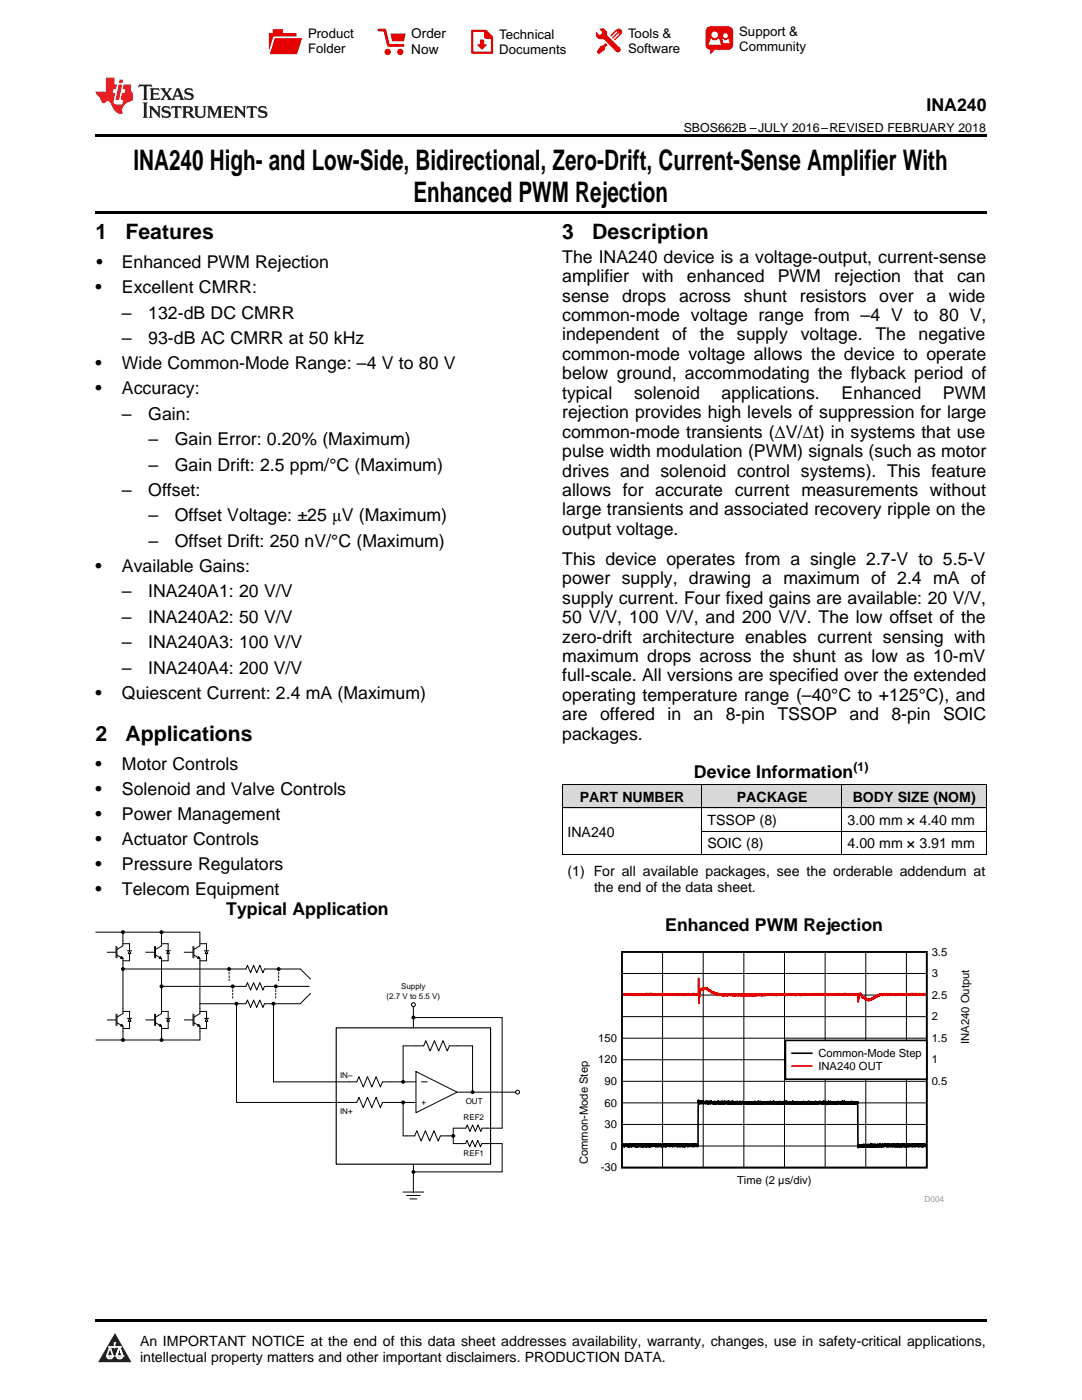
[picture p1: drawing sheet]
<svg xmlns="http://www.w3.org/2000/svg" width="216mm" height="279mm" viewBox="0 0 216 279" stroke-linecap="round" stroke-linejoin="round" font-family="sans-serif">
<g fill="#d8d8d8">
<path d="M112.2 156.6h27.9v4.7h-27.9z"/>
<path d="M140.1 156.6h28v4.7h-28z"/>
<path d="M168.1 156.6h28.7v4.7h-28.7z"/>
</g>
<path d="M22.9 266l3.3 5.9h-6.6z" fill="#231f20"/>
<path d="M21.3 270.6h1.2l-.3 .5h-.3a.53 .53 0 0 1-.6-.5z" fill-rule="evenodd" fill="#fff"/>
<path d="M21.3 270.6h1.2l-.3 .5h-.3a.53 .53 0 0 1-.6-.5z" fill="none" stroke="#231f20" stroke-width=".33"/>
<path d="M21.3 270.6l1.2 .1-.3 .4h-.5z" fill="none" stroke="#fff" stroke-width=".33"/>
<path d="M22.9 268.9h.1" fill="none" stroke="#fff" stroke-width=".33"/>
<path d="M22.9 268v.9z" fill="#fff"/>
<path d="M22.9 268v.9z" fill="none" stroke="#fff" stroke-width=".33"/>
<circle cx="22.9" cy="268" r=".16" fill="#fff"/>
<path d="M21.8 268.8h.1" fill="none" stroke="#fff" stroke-width=".33"/>
<path d="M21.8 268.8h2.2z" fill="#fff"/>
<path d="M21.8 268.8h2.2z" fill="none" stroke="#fff" stroke-width=".33"/>
<circle cx="24" cy="268.8" r=".16" fill="#fff"/>
<path d="M23.2 270.6h.1" fill="none" stroke="#fff" stroke-width=".33"/>
<path d="M23.8 268.8l-.6 1.8z" fill="#fff"/>
<path d="M23.8 268.8l-.6 1.8z" fill="none" stroke="#fff" stroke-width=".33"/>
<path d="M23.8 268.8l.7 1.8z" fill="#fff"/>
<path d="M23.8 268.8l.7 1.8z" fill="none" stroke="#fff" stroke-width=".33"/>
<path d="M24.4 270.6h.1" fill="none" stroke="#fff" stroke-width=".33"/>
<circle cx="21.3" cy="270.6" r=".16" fill="#fff"/>
<path d="M22 268.8l-.7 1.8z" fill="#fff"/>
<path d="M22 268.8l-.7 1.8z" fill="none" stroke="#fff" stroke-width=".33"/>
<path d="M22 268.8l.5 1.8z" fill="#fff"/>
<path d="M22 268.8l.5 1.8z" fill="none" stroke="#fff" stroke-width=".33"/>
<circle cx="22.5" cy="270.6" r=".16" fill="#fff"/>
<path d="M23.3 270.6h1.2a.63 .63 0 0 1-.6 .5 .63 .63 0 0 1-.6-.5z" fill-rule="evenodd" fill="#fff"/>
<path d="M23.3 270.6h1.2a.63 .63 0 0 1-.6 .5 .63 .63 0 0 1-.6-.5z" fill="none" stroke="#231f20" stroke-width=".33"/>
<path d="M23.3 270.6h1.2l-.4 .5h-.5z" fill="none" stroke="#fff" stroke-width=".33"/>
<path d="M23.2 270.6h.1" fill="none" stroke="#fff" stroke-width=".33"/>
<circle cx="24.5" cy="270.6" r=".16" fill="#fff"/>
<path d="M19 263.2h177.8v.5h-177.8z" fill="#000"/>
<g fill="none" stroke="#000" stroke-width=".33">
<path d="M124.1 190h60.8v43h-60.8zM124.2 228.4v.1M124.2 228.4v.4M124.2 228.4v.3l.1-.3M124.3 228.4v.3v-.3M124.3 228.4v.3M124.3 228.7v-.3v.3M124.3 228.5h.1M124.4 228.7v-.3v.3M124.4 228.5l-.1 .3v-.1M124.4 228.7v-.3l.1 .3v-.3l.1 .4v-.4v.4l.1-.3v.2v-.2l.1 .2v-.3l.1 .3v-.3v.3l.1-.3v.3v-.3v.3l.1-.2v.3v-.3l.1 .3 .1-.4v.4v-.4l.1 .4v-.4v.4l.1-.5v.5v-.4l.1 .4v-.4v.4l.1-.4v.3v-.3l.1 .3v-.3v.4v-.3l.1 .3v-.5v.5l.1-.4v.4v-.4l.1 .4v-.4l.1 .3v-.3v.3v-.3l.1 .3v-.3v.3v-.3v.3l.1-.3v.3v-.3v.3l.1-.3v.4v-.4l.1 .4v-.4l.2 .4v-.4l.1 .4v-.4l.1 .4v-.4l.1 .4v-.4v.4l.1-.4v.4v-.4l.1 .4v-.4v.3l.1-.3 .1 .3v-.3v.4l.1-.4 .1 .4 .1-.5v.5v-.4v.3l.1-.3v.3v-.3v.3l.1-.2v.3v-.4l.1 .4v-.4l.1 .5v-.5v.4l.1-.4v.4l.1-.4v.4v-.4v.4v-.4l.1 .4v-.4l.1 .4v-.4v.3l.1-.3 .1 .3v-.3v.4v-.4v.4l.1-.4v.4l.1-.4v.4l.1-.4v.3l.1-.3 .1 .4 .1-.4v.4l.1-.3v.2l.1-.2v.3v-.4v.4v-.4l.1 .4v-.4l.2 .4v-.4v.4v-.4v.3v-.3v.3v-.3l.1 .3v-.3v.3v-.3v.3l.1-.3 .1 .3v-.3v.4l.1-.4v.3v-.3v.4l.1-.4v.3v-.3v.3l.1-.3v.3v-.3l.1 .3v-.4l.1 .4v-.4l.1 .5v-.4v.4v-.4l.1 .4 .1-.4 .1 .4v-.4v.3l.1-.3v.4l.1-.4v.4l.1-.4v.4v-.4v.3l.1-.3v.3v-.3l.1 .3v-.3v.4l.1-.4 .1 .4v-.4v.3l.1-.3v.3l.1-.3v.4v-.3v.3v-.3l.1 .3v-.3v.3v-.3v.2v-.3l.1 .3 .1-.3v.4v-.4v.4l.1-.4 .1 .4 .1-.4v.4l.1-.4 .1 .4 .1-.4v.4l.1-.4v.4v-.4v.3v-.3v.3l.1-.2 .1 .2v-.3v.3l.1-.4v.4l.1-.3v.3v-.3l.1 .4v-.4v.3v-.3v.3l.1-.3v.3l.1-.2v.3v-.4v.3v-.3v.3l.1-.3 .1 .4v-.4l.1 .3v-.3v.3v-.3v.3v-.3l.1 .3 .1-.3v.4v-.4v.4v-.4l.1 .3v-.3v.4l.1-.4v.3v-.3v.3v-.3l.1 .3 .1-.3v.4v-.4l.1 .3 .1-.3 .1 .3v-.4l.1 .5v-.4l.1 .4 .1-.4v.4v-.4l.1 .4v-.4l.1 .4v-.4v.3v-.3v.3v-.3l.1 .3 .1-.3v.3v-.3v.4l.1-.4v.4l.1-.4v.4l.1-.4v.3l.1-.3v.3v-.3l.1 .4 .1-.4 .1 .4v-.4l.1 .4v-.4l.1 .4v-.4l.1 .4v-.4v.4l.1-.4v.4v-.4v.3l.1-.3v.3v-.3v.3v-.3v.3v-.3v.3l.1-.3v.3v-.3v.3l.1-.3 .1 .3v-.3l.1 .4v-.3v.3l.1-.4v.3l.1-.3v.3v-.3l.1 .4v-.4v.4v-.4v.3l.1-.3v.3l.1-.2 .1 .2v-.3v.3v-.3l.1 .3v-.4l.1 .5 .1-.4 .1 .4v-.4l.1 .4v-.4v.3v-.3v.3l.1-.3v.3v-.3l.1 .3v-.3v.4l.1-.5 .1 .5 .1-.5v.4l.1-.3v.3v-.3v.3l.1-.3 .1 .3v-.3v.3v-.3v.4l.1-.5v.5l.2-9.3 .1 .7 .1-.3v.4l.1-.5v.4l.1-.4v.4l.1-.4 .1 .4v-.4l.1 .4 .1-.4 .1 .4 .1-.4v.4v-.3v.3v-.3l.1 .3v-.3v.3v-.3v.2l.1-.2v.3l.1-.3 .1 .3v-.4v.4v-.3l.1 .3v-.3v.3l.1-.4v.4v-.4l.1 .4v-.3l.1 .3v-.4l.1 .5v-.4v.3l.1-.3v.3v-.4l.1 .4v-.3v.3v-.3v.3l.1-.3 .1 .3v-.4v.4l.1-.4v.4v-.3v.3v-.3l.1 .3v-.3v.3l.1-.4 .1 .4v-.3l.1 .3v-.3v.3v-.3v.3l.1-.3 .1 .3v-.3v.4l.1-.4 .1 .3v-.4v.5l.1-.4v.3v-.3v.3v-.3l.1 .3v-.3v.3v-.3v.3l.1-.3v.4v-.4l.1 .3 .1-.3v.3l.1-.3v.3v-.4v.4l.1-.4v.4l.1-.4 .1 .5v-.4v.3v-.3l.1 .3v-.3v.3v-.3l.1 .3v-.3v.3l.1-.3v.4l.2-.5v.4l.1-.4v.5v-.5v.4v-.3l.1 .3v-.3v.3v-.3l.1 .3 .1-.3v.3v-.3v.3v-.3l.1 .4v-.5v.4l.1-.4v.4v-.3l.1 .3v-.3l.1 .3v-.3l.1 .3v-.4v.4v-.3v.3l.1-.3v.3v-.3l.1 .3v-.3v.3v-.3v.3l.2-.3v.4v-.5v.4l.1-.3v.3v-.3l.1 .3 .1-.4v.4v-.3v.3v-.3l.1 .3v-.3v.3v-.3v.3v-.3v.3v-.3l.1 .3 .1-.3v.3v-.4v.4v-.3l.1 .3v-.3v.3v-.3v.3v-.3v.3l.1-.3 .1 .3v-.4v.5l.1-.4v.3l.1-.3v.4v-.4v.3l.1-.3v.3v-.3v.3l.1-.3v.3v-.3l.1 .3v-.3v.3v-.3v.4v-.4l.1 .3v-.3v.3v-.3l.1 .3v-.3v.3v-.3l.1 .4v-.4v.4l.1-.5v.4v-.3v.3v-.3v.3l.1-.3v.3v-.3v.3v-.3l.1 .3 .1-.3v.3v-.3v.4l.1-.4 .1 .3v-.4l.1 .5 .1-.4v.4v-.4l.1 .4v-.4l.1 .3v-.3v.3v-.3v.3l.1-.3v.3l.1-.3v.3v-.4v.4v-.3l.1 .3v-.3v.3l.1-.3v.3v-.3l.1 .3v-.3v.4l.1-.4v.3v-.3v.3v-.3v.3l.1-.3v.3v-.3l.1 .3v-.3v.4v-.4v.4l.1-.4 .1 .4v-.4v.3l.1-.3v.4l.1-.4 .1 .4 .1-.4 .1 .4 .1-.4v.3v-.3v.3l.1-.3v.3v-.3l.1 .3 .1-.3v.3v-.3v.4v-.4l.1 .4 .1-.4v.3l.1-.3v.4v-.4v.4l.1-.4v.3v-.3l.2 .3v-.3v.4l.1-.5 .1 .5 .1-.4v.3v-.3v.3l.1-.3v.3v-.3v.3l.1-.3v.3v-.3v.3l.1-.3v.3v-.3l.1 .3v-.3v.4l.1-.5 .1 .5 .1-.4v.4v-.4l.1 .4v-.4l.1 .4v-.4v.3l.1-.4v.4v-.3l.1 .3v-.3v.3l.1-.3v.4v-.4v.3l.1-.3v.3v-.3v.3l.1-.3v.3v-.3v.3l.1-.3v.3v-.3v.3v-.3v.3v-.3l.1 .3v-.3v.3l.1-.3 .1 .3v-.3v.4v-.4v.3l.1-.3v.3v-.3v.3v-.3l.1 .3v-.3l.1 .3 .1-.3v.4l.1-.4v.3l.1-.3v.4v-.4v.3l.1-.3v.3v-.3v.3l.1-.3v.3v-.3v.3v-.3l.1 .3v-.3l.1 .3v-.3l.1 .3v-.4v.4v-.3l.1 .3v-.3l.1 .3v-.3v.3v-.3v.4l.1-.4v.3l.1-.3v.3v-.3v.3l.1-.3v.3l.1-.3v.3v-.4l.1 .4v-.4l.1 .5v-.4v.3l.1-.3v.3v-.3v.3v-.3l.1 .3 .1-.3v.3v-.3v.4l.1-.4v.4v-.4v.4l.2-.4v.4l.1-.4v.3v-.3v.3l.1-.3v.4l.1-.4v.4v-.4l.1 .3 .1-.3v.3v-.4l.1 .5 .1-.4v.3v-.3v.3l.1-.3v.3l.1-.3v.3v-.3l.1 .4v-.4l.1 .4 .1-.4v.4l.1-.5 .2 .5v-.4v.4l.1-.4v.3v-.3v.3l.1-.3v.3v-.4v.4l.1-.3 .1 .4v-.5l.1 .5v-.4v.3v-.3l.1 .3v-.3l.1 .3v-.3v.3v-.3v.3l.1-.3v.3v-.3v.3v-.3v.3l.1-.3v.3v-.3v.3v-.3v.3v-.3v.3v-.3v.3l.1-.3v.3v-.3l.1 .3 .1-.3v.3v-.3v.4v-.4l.1 .4v-.3l.1 .3v-.4l.1 .4 .1-.5v.4l.1-.3v.4v-.4v.4l.1-.4 .1 .4v-.4l.1 .4 .1-.4v.4v-.4l.1 .3v-.3v.4l.1-.4v.4v-.4v.4v-.4l.1 .3v-.3l.1 .4v-.4l.1 .4v-.4l.1 .4v-.4l.1 .4v-.4l.1 .4v-.4v.4l.1-.4v.3v-.3v.3v-.3v.3l.1-.3 .1 .3v-.3v.4l.1-.4 .1 .4v-.4v.4l.1-.4v.4l.1-.4v.3v-.3v.3v-.3l.1 .3v-.4v.4l.1-.3 .1 .4v-.4l.1 .4v-.4v.4v-.4l.1 .4v-.4l.1 .4v-.4l.1 .3v-.3v.3v-.3l.1 .3v-.3v.3v-.3v.3l.1-.3v.3v-.3l.1 .3v-.3v.4v-.4v.4l.1-.5v.4l.1-.4 .1 .5v-.4v.4l.1-.4v.4v-.4v.3l.1-.3v.3l.1-.3v.3v-.3v.3v-.3l.1 .3v-.3v.3v-.3v.3v-.3v.4l.1-.4v.3v-.3v.3l.1-.2v.3v-.4l.1 .3v-.3l.1 .3v-.3v.4v-.4l.1 .4v-.4v.3v-.3l.1 .3v-.3v.3l.1-.3v.3l.1-.3v.3v-.4v.4l.1-.3 .1 .4 .1-.4v.3v-.3l.1 .3v-.3v.3l.1-.3v.3v-.3l.1 .3v-.3v.3v-.3v.3v-.3l.1 .3v-.3l.1 .3v-.3v.3v-.3l.1 .3v-.4l.1 .4 .1-.3v.3v-.3v.3l.1-.2v.3v-.4v.3l.1-.3v.3v-.3l.1 .3v-.3v.4l.1-.5v.5l.1-.5 .1 .4v-.3v.3l.1-.3v.4l.1-.5 .1 .4 .1-.4 .1 .5v-.4l.1 .5v-.5v.3l.1-.3v.4l.1-.4 .1 .4v-.4v.4v-.5l.1 .5v-.4v.3l.1-.3v.3l.1-.3v.4l.1-.4v.3l.1-.4v.4v-.3v.3v-.3l.1 .3v-.3v.3v-.3v.3v-.3v.3v-.3l.1 .3 .1-.3v.3v-.3l.1 .4v-.4l.1 .4v-.4l.1 .4v-.4v.3l.1-.3 .1 .3v-.3v.4l.1-.4v.3v-.3v.3v-.3v.3l.1-.3v.3v-.3v.3l.1-.3v.3v-.3l.2 .4 .1-.5v.4v-.3v.3v-.3l.1 .3v-.3v.3v-.3v.3v-.3l.1 .3 .1-.3v.3v-.3v.3l.1-.3v.3v-.3v.3l.1-.3v.3v-.3l.1 .3 .1-.3v.3v-.3v.4l.1-.5 .1 .5 .1-.4v.4l.1-.5v.4l.1-.3v.4l.1-.5v.4v-.4v.4l.2-.3v.4v-.4l.1 .4 .1-.4v.4l.1-.4v.4v-.4l.1 .3v-.3v.3v-.3v.3l.1-.3 .1 .3v-.3l.1 .3v-.3v.4v-.4v.4l.1-.4 .1 .4v-.4v.3v-.3l.1 .3 .1-.3v.4v-.4l.1 .3v-.4v.4l.1-.3 .1 .3v-.3v.4v-.4l.1 .3v-.3v.3l.1-.3v.3v-.3l.1 .4v-.4v.4l.1-.4v.4v-.4v.3v-.3l.1 .3v-.3l.1 .3v-.3v.4l.1-.4v.4l.1-.4v.3l.1-.3v.3l.1-.3v.3v-.3l.1 9.2 .1-.6 .1 .4v-.4v.4v-.4v.3l.1-.3v.3v-.3l.1 .3v-.3v.3v-.3v.3l.1-.3v.3v-.3v.3l.1-.3v.3v-.3v.3l.1-.3v.3v-.3v.3l.1-.3v.3v-.3l.1 .3v-.3v.3l.1-.3v.3v-.3v.3v-.3l.1 .4v-.5v.4l.1-.4v.4l.1-.3v.3v-.3v.3v-.3l.1 .3v-.3v.3v-.3v.3l.1-.3v.3l.1-.4v.4v-.3v.3l.1-.3v.3v-.3v.3v-.3v.3v-.3l.1 .3v-.3v.4l.1-.5v.4l.1-.3v.3l.1-.3v.3v-.4v.4v-.3l.1 .3v-.3l.1 .3v-.3v.3l.1-.3v.3l.1-.4v.4v-.4l.1 .4v-.4l.1 .4v-.4v.4v-.4l.1 .4v-.3v.3v-.3v.3l.1-.3v.3v-.3l.1 .2v-.3v.4v-.3l.1 .3 .1-.4v.4l.1-.4 .1 .4v-.4l.1 .4 .1-.4v.4v-.3v.3l.1-.3v.3v-.3l.1 .3v-.3l.1 .3v-.4l.1 .4v-.3l.1 .3 .1-.4v.4v-.4l.1 .4 .1-.4v.4v-.4l.1 .4 .1-.4 .1 .4v-.3v.3v-.3l.1 .3v-.4l.1 .4v-.3l.1 .3v-.3l.1 .3 .1-.4v.4v-.4l.1 .4v-.4v.3v-.3v.3l.1-.3v.3l.1-.3v.3v-.3v.3l.1-.2v.3v-.4l.1 .4v-.4v.4l.1-.4 .1 .4v-.4l.1 .4v-.4v.4l.1-.4 .1 .4v-.4l.1 .4v-.4v.3l.1-.3 .1 .3v-.3v.4v-.3v.3l.1-.3v.2l.1-.3 .1 .4 .1-.5v.5l.1-.4v.4l.1-.4 .1 .4 .1-.4v.4l.1-.4v.4v-.3l.1 .3v-.4l.1 .4 .1-.4v.4l.1-.4v.4v-.4l.1 .4v-.4l.1 .4v-.4v.3l.1-.3v.3l.1-.3v.3v-.3v.5l.1-.5v.4l.1-.4 .1 .4 .1-.4 .1 .4v-.4l.1 .4v-.5v.4l.1-.3 .1 .4v-.4v.4l.1-.4 .1 .4v-.4l.1 .4v-.4l.1 .3v-.4v.5v-.4l.1 .4v-.4v.4v-.4v.4v-.4l.1 .4v-.4v.4l.1-.4v.3l.1-.3v.3v-.3l.1 .4 .1-.4v.4v-.4v.4l.1-.4 .1 .3 .1-.3v.4v-.4l.1 .4 .1-.4v.3l.1-.3 .1 .3v-.3v.4l.1-.4v.4l.1-.4 .1 .4v-.3l.1 .3v-.4v.3l.1-.3 .1 .4 .1-.4v.4v-.3l.1 .3 .1-.3v.3v-.5v.4v-.3l.1 .3v-.3v.3l.1-.3v.3v-.3l.1 .3v-.3v.4v-.4l.1 .4v-.3v.2v-.3l.1 .3v-.3v.3v-.3v.4l.1-.4v.4v-.5l.1 .5 .1-.4 .1 .4v-.4v.3l.1-.3 .1 .4 .1-.4v.4l.1-.4v.4l.1-.4 .1 .4v-.4v.3v-.3v.3l.1-.3v.3v-.3l.1 .3v-.4l.1 .4M184.6 228.5v-.1v.3"/>
<path d="M184.6 228.7h.1M184.7 228.4v.3M184.7 228.4h.1M184.7 228.5v.2v-.2M184.7 228.5v.2M184.7 228.4v.4l.1-.3v.2M184.8 228.7v-.3v.3M184.8 228.7h.1M184.8 228.7v-.2v.2M184.8 228.4h.1M184.8 228.4v.3"/>
</g>
<g fill="none" stroke="#000" stroke-width=".2">
<path d="M124.1 198.6h60.8M124.1 194.3h60.8M132.2 190v43M140.3 190v43M148.4 190v43M156.5 190v43M164.6 190v43M172.8 190v43M180.9 190v43M124.1 215.8h60.8M124.1 211.5h60.8M124.1 207.2h60.8"/>
<path d="M124.1 202.9h60.8M124.1 228.7h60.8M124.1 224.4h60.8M124.1 220.1h60.8"/>
</g>
<g fill="none" stroke="#f00" stroke-width=".33">
<path d="M124.2 198.5h.1M124.2 198.5v-.2v.2M124.2 198.3l.1 .2v-.2M124.2 198.4v.1M124.2 198.3l.1 .3v-.3M124.3 198.3v.3zM124.3 198.3v.2M124.3 198.5l.1-.2v.2M124.4 198.5v-.2l.1 .2v-.2l.1 .3 .1-.3v.3v-.3l.1 .3v-.3v.3l.1-.3v.2v-.2v.2v-.2l.1 .2v-.2v.3l.1-.3v.3l.1-.3v.3l.1-.3v.2l.1-.2v.2v-.2l.1 .3v-.3l.1 .3v-.3l.1 .3v-.3v.3v-.3v.3l.1-.3v.3l.1-.3 .1 .3 .1-.3v.3v-.3v.3l.1-.2v.2l.2-.3v.4v-.4v.3l.1-.3v.3l.1-.3 .1 .3v-.3v.2l.1-.2v.2v-.2l.1 .2v-.2v.3l.1-.3v.4l.1-.4v.3l.1-.3 .1 .3v-.3v.3l.1-.3v.2v-.2v.2v-.2l.1 .2v-.2v.2v-.2v.2l.1-.2v.2v-.2v.2l.1-.2v.2v-.2v.2v-.2v.2l.1-.2 .1 .2v-.2v.2v-.2l.1 .3v-.3v.2v-.2l.1 .2v-.2v.2v-.2v.2v-.2v.2v-.2l.1 .2v-.2v.2v-.2v.2v-.2l.1 .2v-.2v.2v-.2v.2l.1-.2v.2v-.2v.2v-.2l.1 .2v-.2l.1 .2v-.2v.3v-.3v.3l.1-.3v.3l.2-.3 .1 .3v-.3l.1 .3 .1-.3v.2v-.2v.2l.1-.2v.3l.1-.3v.2v-.2l.1 .2v-.2l.1 .3 .1-.3 .1 .2v-.2l.1 .3 .2-.3v.2v-.2v.2v-.2v.2l.1-.2v.2v-.2v.2v-.2v.2l.1-.2 .1 .2v-.2v.3v-.3v.2l.1-.2v.3l.1-.3v.3v-.3l.1 .3v-.3l.1 .3v-.3l.1 .2v-.2v.2l.1-.2v.3v-.3l.1 .3 .1-.3 .1 .3v-.3v.3v-.3v.3l.1-.3v.3l.1-.3 .1 .3v-.3v.3l.1-.3 .1 .3v-.3v.3l.1-.3 .1 .3 .1-.3v.3l.1-.3v.3l.1-.2v.2v-.2v.2v-.2l.1 .2v-.3v.3v-.3l.1 .3v-.2v.2l.1-.2 .1 .2v-.3v.3l.1-.3 .1 .3 .1-.3v.3v-.3l.1 .3 .1-.3v.3v-.3v.3l.2-.3v.3v-.3l.1 .3v-.3v.3l.1-.3v.3v-.2l.1 .2v-.3l.1 .3v-.3v.2v-.2v.2l.1-.2 .1 .3v-.3l.1 .3v-.3l.1 .3 .1-.3v.3v-.3v.3v-.3l.1 .3 .1-.3 .1 .3v-.3v.3l.1-.3v.3l.1-.3v.3l.1-.3 .1 .3v-.3l.1 .3v-.3v.3l.1-.3v.4v-.4l.1 .3 .1-.3 .1 .3v-.3v.3v-.3l.1 .3v-.3l.1 .3v-.3v.3l.1-.3v.3l.1-.3v.3l.1-.3v.3v-.3l.1 .3v-.3v.3v-.3v.3l.1-.3 .1 .3 .1-.3v.3v-.3l.1 .3v-.3v.4v-.4v.2l.1-.2 .1 .3 .1-.3v.3v-.3v.3l.1-.3v.2v-.2v.2v-.2l.1 .2v-.2l.1 .3v-.3v.2l.1-.2 .1 .3v-.3l.1 .3v-.3v.2v-.2v.2l.1-.2v.2v-.2v.2v-.2v.2v-.2l.1 .2v-.2v.2l.1-.2 .1 .2v-.2v.3l.1-.3v.2v-.2v.2v-.2v.2l.1-.2v.2v-.2l.1 .2v-.2l.1 .3v-.3v.3v-.3v.3l.1-.3v.3l.1-.3v.3v-.3v.3l.1-.3v.2l.1-.2v.3v-.3l.1 .3v-.3v.3v-.3l.2 .3v-.3l.2 .3v-.3l.1 .3v-.3v.2l.1-.2v.3l.1-3.4 .1 5.1 .2-2.8v.1l.1-.3v.3v-.3v.3l.1-.3v.3v-.3v.3l.1-.3v.3l.2-.3v.3v-.4l.1 .3v-.3l.1 .3 .1-.4 .1 .3v-.3l.1 .3v-.3l.1 .3v-.3l.2 .3v-.3v.4l.1-.3 .1 .4 .1-.3v.3v-.2l.1 .3 .1-.2v.3l.1-.3v.3l.1-.2 .1 .3v-.3l.1 .5v-.3v.3l.1-.2v.2v-.2v.2l.1-.2 .1 .3v-.2v.2v-.2l.1 .2v-.3l.1 .4v-.2v.2l.1-.2 .1 .2v-.2v.3l.1-.3v.3l.1-.2 .1 .3v-.3l.1 .3v-.3v.3v-.2v.2l.1-.2 .1 .2v-.2l.1 .2v-.2v.2l.1-.2v.2v-.2v.2v-.2v.2l.1-.2 .2 .3v-.3l.1 .4 .1-.4v.3l.1-.2 .1 .3v-.3v.3l.1-.3 .1 .3 .1-.3v.4v-.4v.3v-.3l.1 .3 .1-.3 .1 .3v-.4v.4l.1-.3v.2l.1-.2v.2v-.2l.1 .2v-.2v.3l.1-.3v.3v-.4v.4l.2-.3v.3v-.3l.1 .3v-.2v.1l.1-.1 .1 .1v-.2l.1 .2v-.3l.1 .4 .1-.4v.3v-.2v.2v-.2l.1 .2v-.2v.2v-.2l.1 .2v-.2v.3l.1-.3v.3v-.3l.1 .3v-.3v.3l.1-.3 .1 .3v-.3l.1 .3v-.2l.1 .2v-.3v.3l.1-.3 .1 .3v-.4l.1 .4 .1-.4v.4l.1-.3 .1 .3v-.4v.4v-.3l.1 .3v-.3l.1 .3v-.3l.1 .3v-.3l.1 .3 .1-.3 .1 .3v-.3l.1 .3v-.3l.1 .3v-.3l.1 .4 .1-.5v.4l.1-.3 .1 .3v-.3v.4v-.4l.1 .3 .1-.3 .1 .3 .1-.3v.3v-.3v.3l.1-.3 .1 .3v-.2v.2v-.2v.2l.1-.2v.2v-.2l.1 .2v-.3v.3l.1-.4v.3l.1-.1v.2v-.2l.1 .1v-.2v.4l.1-.4 .1 .3v-.3l.1 .3 .1-.3v.3v-.2l.1 .2v-.2l.1 .2v-.3v.3v-.3l.1 .3v-.3v.3l.1-.2 .1 .2v-.3v.3l.1-.3 .1 .3 .1-.3v.3v-.4v.4l.2-.3v.3v-.2l.1 .2v-.4l.1 .4v-.3l.1 .3v-.3l.1 .2v-.2v.2v-.2l.1 .2v-.1l.1 .2v-.3v.3v-.4l.1 .4v-.3v.2v-.2l.1 .2v-.2l.1 .2v-.2v.3l.1-.3 .1 .3v-.3l.2 .3 .1-.4 .1 .4v-.4v.4l.1-.4 .1 .4 .1-.4v.3v-.3v.3l.1-.2 .1 .2v-.3v.4l.1-.3 .1 .2v-.3l.1 .3v-.3v.3l.2-.3v.3v-.3v.3l.1-.3v.3v-.3v.3v-.3l.1 .3v-.3v.3v-.3v.3l.1-.3v.3v-.3v.3l.1-.3 .1 .3v-.3l.1 .3v-.3v.3l.1-.3 .2 .4 .1-.4v.3v-.3l.1 .3v-.3l.1 .4v-.4v.3v-.3l.1 .3 .1-.3v.4v-.4v.4l.1-.4v.3l.1-.3v.3v-.3v.3l.1-.3 .1 .3v-.3v.3v-.3l.1 .3v-.3v.3l.1-.3v.3v-.3l.1 .3 .1-.3v.3v-.2l.1 .2v-.3v.3l.1-.3v.3l.1-.3v.3v-.3v.3l.1-.3v.3l.1-.3v.3v-.3v.3l.1-.3v.3v-.3v.3v-.3l.1 .3v-.2l.1 .2v-.3l.1 .3v-.2v.2l.1-.2v.3l.1-.4v.3v-.3l.1 .3 .1-.3v.3v-.2l.1 .2v-.2v.3l.1-.4v.3l.1-.3v.3l.2-.3v.3l.1-.3v.3l.1-.3v.3v-.2l.1 .2v-.3l.1 .3v-.2l.1 .2v-.3l.1 .3v-.2v.2l.1-.2v.2v-.2v.2v-.2l.1 .2v-.2l.1 .2v-.3v.3v-.3l.1 .3 .1-.3v.3v-.3l.1 .4v-.4l.1 .4 .1-.4v.3l.1-.3v.3l.1-.3v.3l.1-.2v.2v-.2v.2v-.2v.2v-.2l.2 .2v-.3v.3l.1-.3 .1 .3v-.3l.1 .4v-.3l.1 .2v-.3l.1 .4v-.3v.2v-.2v.2v-.2l.1 .2 .1-.2v.2v-.3v.3l.1-.3v.3v-.3v.3l.1-.3v.3v-.3l.1 .3v-.2l.1 .2 .1-.3v.3v-.2l.1 .2 .1-.3v.3l.1-.3v.3v-.3l.1 .3v-.3v.3v-.3l.2 .3v-.3l.1 .3v-.3v.3v-.3l.1 .2v-.2l.1 .3v-.3v.3v-.3l.1 .3v-.3v.3l.1-.3 .1 .3v-.3v.2l.1-.2v.3v-.3v.3v-.3v.2v-.2l.1 .2 .1-.2v.3l.1-.3 .1 .3v-.3l.1 .3v-.3v.2v-.2v.2v-.2v.2v-.2v.2l.1-.2 .1 .2v-.2l.1 .3v-.3v.2v-.2v.2v-.2v.2l.1-.2v.2l.1-.2v.3l.1-.3v.3v-.3v.3l.1-.3v.3v-.3v.3v-.3l.1 .3 .1-.3v.3v-.3v.3v-.3l.1 .3v-.3l.1 .3v-.3l.1 .2v-.2v.3l.1-.3v.3v-.3l.1 .3v-.3l.1 .3 .1-.3 .1 .3v-.3v.3l.1-.3v.3v-.3l.1 .3v-.3l.1 .3 .1-.3v.3l.1-.3v.3l.1-.3v.2v-.2v.2v-.2v.2v-.2l.1 .2v-.2v.2v-.1v.2v-.3l.1 .2v-.2v.2l.1-.2v.2v-.1v.2l.1-.3v.3v-.3l.1 .3v-.3l.1 .3v-.3v.4l.1-.4v.2l.1-.2v.3v-.3l.1 .3v-.3l.1 .3 .1-.3v.3v-.3v.3v-.3l.1 .3v-.3v.3l.1-.3v.3v-.3v.3l.1-.3 .1 .3v-.3v.3l.1-.3v.3v-.3v.3l.1-.3v.3v-.3v.3l.1-.3v.3v-.3v.3l.1-.3v.2l.1-.2v.3l.1-.3v.3v-.3v.3v-.2l.1 .2 .1-.3v.3v-.3l.1 .2 .1-.2v.3v-.3l.1 .3v-.3l.1 .2 .1-.2v.3v-.3l.1 .2v-.2l.1 .2v-.2v.2v-.2v.2v-.2v.2v-.2l.1 .2v-.2v.2v-.2v.2v-.2v.2l.1-.2v.2v-.2v.2l.1-.2 .1 .2v-.2v.2v-.2v.2v-.2l.1 .3v-.3v.3v-.3v.2l.1-.2v.3v-.3l.1 .3v-.3l.1 .3 .1-.3v.2v-.2v.2l.2-.2v.3l.1-.3v.2l.1-.2v.3v-.3v.2v-.2v.2l.1-.2v.2v-.2v.2l.1-.2 .1 .2v-.2v.3l.1-.3v.4v-.4l.1 .3v-.3v.2l.2-.2v.3l.1-.3v.2l.1-.2 .1 .3v-.3v.3v-.3l.1 .3v-.3v.2v-.2l.2 .2v-.2v.3v-.3l.1 .3v-.3v.3l.1-.3v.3l.2-.3v.4l.1-.4v.3l.1-.3v.3v-.3v.3l.1-.3v.3l.1-.3v.3v-.3l.1 .3v-.3v1.7l.1-1.7 .1 1 .1-1v.3v-.3v.2l.1-.2 .1 .2v-.2v.2v-.2l.1 .3v-.2l.1 .4v-.3l.2 .6 .1-.2 .1 .3v-.2l.1 .2v-.2l.1 .3v-.3v.3l.1-.2 .1 .4v-.3l.1 .2 .1-.2v.3v-.2l.1 .3v-.3l.1 .4v-.4l.1 .4 .1-.3v.3v-.3v.3l.1-.3v.3v-.3l.1 .3v-.3l.1 .3 .1-.4v.3l.1-.3v.2l.2-.2v.2v-.3v.2l.1-.2v.2l.1-.3v.3l.2-.4v.3v-.3l.1 .2 .1-.4v.2l.1-.2v.2l.1-.3 .1 .3 .1-.3 .1 .2v-.3l.1 .2v-.3v.3v-.3v.3l.2-.3v.3v-.4v.3l.2-.3 .1 .3 .1-.4v.3l.1-.3v.3l.1-.3v.3l.1-.3v.4v-.4l.1 .3v-.3v.3v-.3v.3l.1-.3v.3v-.3l.1 .3v-.3l.1 .3v-.3v.3v-.3l.1 .3v-.3v.3l.1-.3 .1 .3v-.3v.3l.1-.3v.3l.1-.3 .1 .4v-.4l.1 .3v-.3l.1 .3v-.3l.1 .3 .1-.3v.3v-.3v.3l.1-.3v.2v-.2l.1 .2 .1-.2v.3l.1-.3v.3v-.3v.2v-.2v.2l.1-.2 .1 .2v-.2v.3v-.3v.3l.1-.3v.3v-.3v.3v-.3l.1 .3v-.3l.1 .3v-.3v.3l.1-.3v.3v-.3l.1 .3v-.3v.3l.1-.3v.4l.1-.4v.2l.1-.2v.3v-.3l.1 .3v-.3l.1 .3v-.3v.3l.1-.3v.3v-.3l.2 .2v-.2v.3v-.3l.1 .3 .1-.3v.2v-.2v.2v-.2v.2v-.2l.1 .2v-.2v.2v-.2v.2l.2-.2v.2v-.2v.3v-.3l.1 .3v-.3v.2l.1-.2v.3v-.3l.1 .3v-.3v.2v-.2v.2v-.2v.2l.1-.2v.2v-.2l.1 .2v-.2v.2v-.2l.1 .3v-.3v.2v-.2l.1 .2v-.2v.2v-.2l.1 .2v-.2v.2l.1-.2v.3v-.3v.2v-.2l.1 .2 .1-.2v.4v-.4l.1 .3v-.3v.2v-.2v.2l.1-.2v.2v-.2l.1 .2 .1-.2v.3v-.3l.1 .3v-.3v.2v-.2v.2v-.2v.2v-.2l.1 .2v-.2v.2v-.2v.2v-.2l.1 .2v-.2l.1 .3v-.3l.1 .3v-.3v.3l.1-.3 .1 .2v-.2v.3v-.3l.1 .2v-.2v.2v-.2v.2v-.2v.2l.1-.2 .1 .2v-.2l.1 .3v-.3v.3l.1-.3 .1 .3v-.3l.1 .3 .2-.3v.3v-.3v.3l.1-.3 .1 .3 .1-.3v.3l.1-.3v.3v-.3l.1 .2v-.2l.1 .3v-.3l.1 .3v-.3v.2l.1-.2v.2v-.2v.3l.1-.3v.3l.1-.3v.3v-.3l.1 .3 .1-.3v.3v-.3l.1 .3v-.3v.3v-.3v.2v-.2l.1 .2v-.2v.2v-.2l.1 .2v-.2l.1 .2v-.2v.2M184.6 198.4v.1M184.7 198.5h.1M184.7 198.3l-.1 .2"/>
<path d="M184.7 198.3v.2M184.7 198.4v.1M184.8 198.4v.1v-.1M184.8 198.4l-.1 .1M184.8 198.4v.2v-.2M184.8 198.4v.2v-.1"/>
</g>
<g fill="#fff">
<path d="M117.4 189.1h5.7v17.2h-5.7z"/>
<path d="M185.4 216.7h6.4v17.6h-6.4z"/>
<path d="M156.7 207.6h28.2v7.8h-28.2z"/>
</g>
<path d="M156.7 207.6h28.2v7.8h-28.2zM158 210.2h4" fill="none" stroke="#000" stroke-width=".33"/>
<path d="M158 212.8h4" fill="none" stroke="#f00" stroke-width=".33"/>
<g fill="none" stroke="#000" stroke-width=".2">
<path d="M19.1 186h20.8M21.4 190h1.8M23.2 188.9v2.2M23.3 190.6l1.2 .7v1M23.3 188.9v2.3M24.3 190.9l.2 .4h-.4zM24.5 187.8v1l-1.2 .7M24.5 188.3h1.4v1.4M24.5 193.4h24.6M25.4 189.7h.9M25.9 190.3v1.4h-1.4M32.2 196.9h16.9"/>
<path d="M52.8 193.4h7.1M24.5 205.8v1.8h-5.4M39.9 200.3h9.2M47.2 200.3v19.7h24l.4-1 .9 2 .8-2 .9 2 .8-2 .9 2 .4-1h6.7M52.8 200.3h7.1M54.6 200.3v15.6h16.6l.4-1 .9 2 .8-2 .9 2 .8-2 .9 2 .4-1h6.7M80.4 215.9v-7.2h4.1l.5-1 .8 2 .9-2 .8 2 .9-2 .8 2 .5-1h4.6v9.3M82.5 203.1h17.7v22h-4l-.3 .7-.5-1.3-.6 1.3-.5-1.3-.5 1.3-.6-1.3-.2 .6h-2.6v3.1h2.5l.3-.6 .5 1.3 .6-1.3 .5 1.3 .5-1.3 .6 1.3 .2-.7h4.1v5.7h-17.7M82.5 200.9v4.2M83 213.9l8.2 4.1-8.2 4.1zM84 215.9h1.3M91.2 218h11.7"/>
<path d="M80.4 220v6.7h2.3l.5-1 .8 2 .9-2 .8 2 .9-2 .9 2 .4-1h2.5M80.4 237.9h4.1M81.1 238.6h2.8M81.8 239.3h1.4M82.5 232.3v5.6"/>
<circle cx="82.5" cy="200.5" r=".39"/>
<circle cx="103.3" cy="218" r=".39"/>
</g>
<g fill="#000">
<path d="M24.3 190.9l.2 .4h-.4z"/>
<circle cx="24.5" cy="193.4" r=".39"/>
<circle cx="32.2" cy="196.9" r=".39"/>
<circle cx="24.5" cy="207.6" r=".39"/>
<circle cx="47.2" cy="200.3" r=".39"/>
<circle cx="54.6" cy="200.3" r=".39"/>
<circle cx="80.4" cy="215.9" r=".39"/>
<circle cx="82.5" cy="203.1" r=".39"/>
<circle cx="94.3" cy="218" r=".39"/>
<circle cx="80.4" cy="220" r=".39"/>
<circle cx="82.5" cy="233.9" r=".39"/>
<circle cx="90.4" cy="226.7" r=".39"/>
</g>
<path d="M67.1 205.1h30.8v27.2h-30.8z" fill="none" stroke="#000" stroke-width=".23"/>
<path d="M25.8 189.8l.3 .5h-.5z" fill="#fff"/>
<path d="M25.8 189.8l.3 .5h-.5zM29.1 190h1.8M30.9 188.9v2.2M31 190.6l1.2 .7v1M31 188.9v2.3M32 190.9l.2 .4h-.4zM32.2 188.3h1.3v1.4M32.2 187.8v1l-1.2 .7M33.1 189.7h.9M33.5 190.3v1.4h-1.3" fill="none" stroke="#000" stroke-width=".2"/>
<path d="M32 190.9l.2 .4h-.4z" fill="#000"/>
<path d="M33.5 189.8l.3 .5h-.5z" fill="#fff"/>
<path d="M33.5 189.8l.3 .5h-.5zM36.8 190h1.7M38.5 188.9v2.2M38.7 190.6l1.2 .7v1M38.7 188.9v2.3M39.6 190.9l.3 .4h-.5zM39.9 188.3h1.3v1.4M39.9 187.8v1l-1.2 .7M40.8 189.7h.8M41.2 190.3v1.4h-1.3" fill="none" stroke="#000" stroke-width=".2"/>
<path d="M39.6 190.9l.3 .4h-.5z" fill="#000"/>
<path d="M41.2 189.8l.3 .5h-.6z" fill="#fff"/>
<path d="M41.2 189.8l.3 .5h-.6zM49.1 193.4l.3-.8 .6 1.5 .6-1.5 .6 1.5 .6-1.5 .7 1.5 .3-.7M36.8 203.6h1.7M38.5 202.4v2.2M38.7 204.1l1.2 .7v1M38.7 202.4v2.3M39.6 204.4l.3 .4h-.5zM39.9 201.8h1.3v1.4M39.9 201.3v1l-1.2 .7M40.8 203.2h.8M41.2 203.8v1.5h-1.3M49.1 200.3l.3-.7 .6 1.5 .6-1.5 .6 1.5 .6-1.5 .7 1.5 .3-.8" fill="none" stroke="#000" stroke-width=".2"/>
<path d="M39.6 204.4l.3 .4h-.5z" fill="#000"/>
<path d="M41.2 203.3l.3 .5h-.6z" fill="#fff"/>
<g fill="none" stroke="#000" stroke-width=".2">
<path d="M24.5 186v1.8M24.5 192.3v10l-1.2 .7M32.2 186v1.8M39.9 186v1.8M21.4 203.6h1.8M23.2 202.4v2.2M23.3 204.1l1.2 .7v1M23.3 202.4v2.3M24.3 204.4l.2 .4h-.4zM24.5 201.8h1.4v1.4M24.5 207.6h15.4M25.4 203.2h.9"/>
<path d="M25.9 203.8v1.5h-1.4M41.2 203.3l.3 .5h-.6z"/>
</g>
<g fill="#000">
<path d="M24.3 204.4l.2 .4h-.4z"/>
<circle cx="24.5" cy="186" r=".39"/>
<circle cx="32.2" cy="186" r=".39"/>
</g>
<path d="M25.9 203.3l.2 .5h-.5z" fill="#fff"/>
<path d="M32.2 192.3v10l-1.2 .7M25.9 203.3l.2 .5h-.5zM29.1 203.6h1.8M30.9 202.4v2.2M31 204.1l1.2 .7v1M31 202.4v2.3M32 204.4l.2 .4h-.4zM32.2 201.8h1.4v1.4M33.1 203.2h.9M33.6 203.8v1.5h-1.4" fill="none" stroke="#000" stroke-width=".2"/>
<path d="M32 204.4l.2 .4h-.4z" fill="#000"/>
<path d="M33.6 203.3l.2 .5h-.5z" fill="#fff"/>
<g fill="none" stroke="#000" stroke-width=".2">
<path d="M112.2 156.6h84.6M112.2 156.6v14M140.1 156.6v14M168 156.6v14M196.8 156.6v14M112.2 170.6h84.6M112.2 161.2h84.6M140.1 165.9h56.7M39.9 192.3v9M49.1 196.9l.3-.8 .6 1.5 .6-1.5 .6 1.5 .6-1.5 .7 1.5 .3-.7h8.9M59.9 193.4l2.1 2M62 198.3l-2.1 2"/>
<path d="M32.2 205.8v1.8M33.6 203.3l.2 .5h-.5zM39.9 205.8v1.8"/>
</g>
<g fill="#000">
<circle cx="45.7" cy="193.4" r=".39"/>
<circle cx="46.4" cy="196.9" r=".39"/>
<circle cx="55" cy="196.9" r=".39"/>
<circle cx="55.6" cy="193.4" r=".39"/>
<circle cx="32.2" cy="207.6" r=".39"/>
</g>
<path d="M45.7 193.4v2.3M46.4 196.9v2.3M55 196.9v2.3M55.6 193.4v2.3" fill="none" stroke="#000" stroke-width=".2" stroke-dasharray=".3 .3"/>
<path d="M19 26.8h177.8v.6h-177.8zM19 42.2h177.8v.6h-177.8zM112.2 170.6h.1zM168 170.6h.1zM196.7 170.6h.1z" fill="#000"/>
<path d="M27.7 16.9l-.1 .6 .6-.3h.5v.2v2.2l-.2 .4h1l-.2-.4v-2.2v-.2h.5l.6 .3-.2-.6zM29.9 17.6l.2 .4v1.6l-.2 .4h1.9l.1-.6a1.09 1.09 0 0 1-1.3 .1v-.6h.6l.4 .2v-.7l-.2 .2h-.8v-.6l.2-.1a1.01 1.01 0 0 1 1 .3l-.1-.6zM32 17.6l.9 1.2-1 1.2h.9l-.2-.3 .5-.7 .5 .7-.3 .3h1.7l-.2-.3 .1-.4h1l.1 .4-.2 .3h1l-.3-.4-.7-2h-.5l-1 2.2-.8-1.1 .9-1.1h-.9l.2 .2-.4 .7-.4-.7 .2-.2zM35.4 18l.4 1h-.8zM37 17.7a.66 .66 0 0 0-.2 .8 .66 .66 0 0 0 .6 .4l.7 .2 .1 .2a.8 .8 0 0 1-.7 .4 .8 .8 0 0 1-.7-.5l.1 .8 .2-.2a.94 .94 0 0 0 1.1 .1 .94 .94 0 0 0 .4-.9 1.48 1.48 0 0 0-1.3-.6v-.4a1.1 1.1 0 0 1 1.2 .2l-.2-.6-.2 .1-.5-.1zM28.5 20.4l.2 .4v2.3l-.2 .4h1l-.2-.4v-2.3l.2-.4zM29.7 21.2l.2 .4v1.5l-.2 .4h.8l-.3-.4 .1-1.3 1.6 1.8v-2l.2-.4h-.7l.2 .2v1.1l-1.2-1.3zM32.5 21.3a.66 .66 0 0 0-.2 .8 .66 .66 0 0 0 .6 .4l.6 .2 .2 .2a.8 .8 0 0 1-.8 .4 .8 .8 0 0 1-.7-.5l.2 .7 .2-.1a.94 .94 0 0 0 1 .1 .94 .94 0 0 0 .5-1 1.47 1.47 0 0 0-1.3-.6l-.1-.3a1.1 1.1 0 0 1 1.3 .2l-.2-.6-.2 .1-.5-.2zM34.3 21.2l-.2 .6a.64 .64 0 0 1 .8-.3v1.6l-.2 .4h1l-.3-.4 .1-1.6a.66 .66 0 0 1 .8 .3l-.2-.6zM36.3 21.2l.3 .4v1.5l-.3 .4h1l-.2-.2v-.7h.5l.1 .1a.8 .8 0 0 0 1.2 .7l-1-1a.62 .62 0 0 0 .6-.5 .62 .62 0 0 0-.6-.7zM37.1 21.5h.1a.48 .48 0 0 1 .6 0 .48 .48 0 0 1 .1 .6l-.2 .1-.6 .1zM38.7 21.2l.2 .2a2.29 2.29 0 0 0 .4 2 1.05 1.05 0 0 0 1.7-.7v-1.3l.2-.2h-.8l.2 .4v1.1a.61 .61 0 0 1-.6 .6 .61 .61 0 0 1-.6-.6v-1.1l.3-.4zM41.3 21.2l.3 .4v1.5l-.3 .4h.8l-.2-.4v-1.4l.8 1.9 .9-1.9v1.4l-.2 .4h.9l-.2-.4v-1.5l.2-.4h-.8l-.7 1.5-.6-1.5zM44.5 21.2l.2 .4v1.5l-.2 .4h1.9l.2-.6a1.1 1.1 0 0 1-1.4 .2v-.7h.6l.4 .2v-.6l-.2 .1-.8 .1v-.6l.2-.1a1.02 1.02 0 0 1 1.1 .2l-.2-.5zM46.7 21.2l.2 .4v1.5l-.2 .4h.8l-.3-.4 .1-1.3 1.6 1.8v-2l.2-.4h-.7l.2 .2v1.1l-1.2-1.3zM49.3 21.2l-.1 .6a.64 .64 0 0 1 .8-.3v1.6l-.3 .4h1l-.2-.4v-1.6a.66 .66 0 0 1 .8 .3l-.1-.6zM51.7 21.3a.66 .66 0 0 0-.2 .7 .66 .66 0 0 0 .7 .5l.6 .2 .1 .2a.8 .8 0 0 1-.7 .4 .8 .8 0 0 1-.7-.5l.1 .7 .2-.1a.94 .94 0 0 0 1.1 .1 .94 .94 0 0 0 .4-1 1.48 1.48 0 0 0-1.2-.6l-.1-.3a1.1 1.1 0 0 1 1.2 .2l-.2-.6-.1 .1-.6-.2z" fill="#231f20"/>
<path d="M21.1 15.5v2.8h-2v.4l.9 .9a.96 .96 0 0 0 1 1 .59 .59 0 0 1 .5-.4 .59 .59 0 0 1 .5 .3l.4 .8a1.61 1.61 0 0 0 2.1 1.3 1.63 1.63 0 0 1 1.1-2.2l.9-.3v-1.5a1.6 1.6 0 0 1-.4-1.7h-1.4l-.2 .9h.5l-.2 .8h-.5l-.2 1v.3h.5l-.2 .9h-.7a.74 .74 0 0 1-1-.6l.3-1.6h-.5l.2-.8h.5l.1-.9h-.4v-1.4zM23.7 16.9l-.7 3h.8l.6-3zM23.8 15.9l-.1 .7h.7l.2-.7z" fill="#ee1d23"/>
<g fill="#d60000">
<path d="M54.4 5.8h2v.8h2.8v4.2h-5.5v-4.2h.7z" fill-rule="evenodd"/>
<path d="M54.7 7.5h5.6l-1 3.3h-5.6z" fill-rule="evenodd"/>
</g>
<path d="M54.6 7.4h5.8l-.1 .1h-5.5l-1.1 3.3z" fill-rule="evenodd" fill="#fff"/>
<path d="M54.6 7.4h5.8l-.1 .1h-5.5l-1.1 3.3z" fill="none" stroke="#fff" stroke-width=".2"/>
<path d="M75.6 6h1.2l.7 3.1h3" fill="none" stroke="#d60000" stroke-width=".56"/>
<g fill="#d60000">
<path d="M77.9 6.7h3.1l-.4 1.5h-2.3z" fill-rule="evenodd"/>
<circle cx="77.3" cy="10.4" r=".64"/>
<circle cx="79.9" cy="10.4" r=".64"/>
</g>
<path d="M94.2 6.2h2.7l1.3 1.2v3.1h-4z" fill="none" stroke="#d60000" stroke-width=".44"/>
<g fill="#d60000">
<path d="M95.8 7.9h.8v1h.6l-1 1.1-1-1v-.1h.6z" fill-rule="evenodd"/>
<path d="M96.6 6.2h.3l1.3 1.2v.4h-1.3l-.3-.4z" fill-rule="evenodd"/>
<path d="M119.6 5.7h.9l.6 .6 .1 .7 2.5 2.5-.8 .8-2.3-2.3-1.1-.2-.6-.6v-.8l.7 .6 .5-.4v-.2l-.4-.5z" fill-rule="evenodd"/>
<path d="M119.9 9.1h.4l.5-.5 .4 .4-.5 .5v.4l-1.2 .9-.5-.5z" fill-rule="evenodd"/>
<path d="M123 5.9a.67 .67 0 0 1 .9 0 .67 .67 0 0 1 0 .9z" fill-rule="evenodd"/>
<path d="M123 5.9l.9 .9-1.2 1.2h-.2l.1-.2 .9-.9 .1-.2h-.3l-.9 1h-.2v-.2l.9-1 .1-.2h-.3l-.9 1h-.2v-.2z" fill-rule="evenodd"/>
<circle cx="123.3" cy="9.9" r=".54"/>
</g>
<path d="M121.1 6.3l-.1 .7" fill="none" stroke="#d60000" stroke-width=".2"/>
<g fill="#d60000">
<path d="M141.1 5.5l.6-.2h3.6a.95 .95 0 0 1 1 .9v2.8a.95 .95 0 0 1-1 .9h-3.6a.95 .95 0 0 1-.9-.9v-2.8z" fill-rule="evenodd"/>
<path d="M141.7 9.9h.9l-.7 .9h-.2z" fill-rule="evenodd"/>
</g>
<g fill="#fff">
<path d="M144.3 8.6h1.3z"/>
<path d="M141.8 7.8h.3l.1 .2h.8l.2-.2h.3l.4 1.1h-2.5z" fill-rule="evenodd"/>
<path d="M144.2 7.8h.2l.2 .2h.4l.2-.2h.2l.2 .8h-1.3z" fill-rule="evenodd"/>
<circle cx="142.6" cy="6.9" r=".65"/>
<circle cx="144.8" cy="7.1" r=".48"/>
</g>
<g font-size="5.6">
<text x="26.6" y="33.9">INA240 High- and Low-Side, Bidirectional, Zero-Drift, Current-Sense Amplifier With</text>
<text x="82.5" y="40.2">Enhanced PWM Rejection</text>
</g>
<g font-size="4.2">
<text x="19" y="47.8">1</text>
<text x="25" y="47.8">Features</text>
<text x="112.2" y="47.8">3</text>
<text x="118.2" y="47.8">Description</text>
<text x="19" y="147.9">2</text>
<text x="25" y="147.9">Applications</text>
</g>
<g font-size="3.5">
<text x="184.9" y="22.2">INA240</text>
<text x="19.2" y="53.5">•</text>
<text x="24.3" y="53.5">Enhanced PWM Rejection</text>
<text x="112.2" y="52.4">The INA240 device is a voltage-output, current-sense</text>
<text x="19" y="58.5">•</text>
<text x="24.3" y="58.5">Excellent CMRR:</text>
<text x="112.2" y="56.3">amplifier</text>
<text x="128.2" y="56.3">with</text>
<text x="137.1" y="56.3">enhanced</text>
<text x="155.2" y="56.3">PWM</text>
<text x="166.5" y="56.3">rejection</text>
<text x="182.4" y="56.3">that</text>
<text x="191" y="56.3">can</text>
<text x="24.3" y="63.6">–</text>
<text x="29.6" y="63.6">132-dB DC CMRR</text>
<text x="112.2" y="60.2">sense</text>
<text x="112.2" y="64.1">common-mode voltage range from –4 V to 80 V,</text>
<text x="124.1" y="60.2">drops</text>
<text x="135.5" y="60.2">across</text>
<text x="148.4" y="60.2">shunt</text>
<text x="159.6" y="60.2">resistors</text>
<text x="175.5" y="60.2">over</text>
<text x="184.9" y="60.2">a</text>
<text x="189.4" y="60.2">wide</text>
<text x="24.3" y="68.7">–</text>
<text x="29.6" y="68.7">93-dB AC CMRR at 50 kHz</text>
<text x="112.2" y="67.9">independent</text>
<text x="112.2" y="71.8">common-mode voltage allows the device to operate</text>
<text x="134.1" y="67.9">of</text>
<text x="139.6" y="67.9">the</text>
<text x="147.1" y="67.9">supply</text>
<text x="159.8" y="67.9">voltage.</text>
<text x="174.7" y="67.9">The</text>
<text x="183.3" y="67.9">negative</text>
<text x="19" y="73.7">•</text>
<text x="24.3" y="73.7">Wide Common-Mode Range: –4 V to 80 V</text>
<text x="112.2" y="75.7">below ground, accommodating the flyback period of</text>
<text x="19" y="78.7">•</text>
<text x="24.3" y="78.7">Accuracy:</text>
<text x="24.3" y="83.7">–</text>
<text x="29.6" y="83.7">Gain:</text>
<text x="112.2" y="79.6">typical</text>
<text x="112.2" y="83.5">rejection provides high levels of suppression for large</text>
<text x="126.5" y="79.6">solenoid</text>
<text x="144" y="79.6">applications.</text>
<text x="167.9" y="79.6">Enhanced</text>
<text x="188.2" y="79.6">PWM</text>
<text x="29.6" y="88.8">–</text>
<text x="34.9" y="88.8">Gain Error: 0.20% (Maximum)</text>
<text x="112.2" y="87.3">common-mode transients (ΔV/Δt) in systems that use</text>
<text x="29.6" y="93.9">–</text>
<text x="34.9" y="93.9">Gain Drift: 2.5 ppm/°C (Maximum)</text>
<text x="112.2" y="91.2">pulse width modulation (PWM) signals (such as motor</text>
<text x="112.2" y="95.1">drives and solenoid control systems). This feature</text>
<text x="24.3" y="99">–</text>
<text x="29.6" y="99">Offset:</text>
<text x="112.2" y="99">allows for accurate current measurements without</text>
<text x="29.6" y="104.1">–</text>
<text x="34.9" y="104.1">Offset Voltage: ±25 μV (Maximum)</text>
<text x="112.2" y="102.9">large transients and associated recovery ripple on the</text>
<text x="112.2" y="106.8">output voltage.</text>
<text x="29.6" y="109.1">–</text>
<text x="34.9" y="109.1">Offset Drift: 250 nV/°C (Maximum)</text>
<text x="112.2" y="112.7">This device operates from a single 2.7-V to 5.5-V</text>
<text x="19" y="114.2">•</text>
<text x="24.3" y="114.2">Available Gains:</text>
<text x="24.3" y="119.2">–</text>
<text x="29.6" y="119.2">INA240A1: 20 V/V</text>
<text x="112.2" y="116.6">power supply, drawing a maximum of 2.4 mA of</text>
<text x="24.3" y="124.3">–</text>
<text x="29.6" y="124.3">INA240A2: 50 V/V</text>
<text x="112.2" y="120.5">supply current. Four fixed gains are available: 20 V/V,</text>
<text x="112.2" y="124.4">50 V/V, 100 V/V, and 200 V/V. The low offset of the</text>
<text x="24.3" y="129.4">–</text>
<text x="29.6" y="129.4">INA240A3: 100 V/V</text>
<text x="112.2" y="128.2">zero-drift architecture enables current sensing with</text>
<text x="24.3" y="134.5">–</text>
<text x="29.6" y="134.5">INA240A4: 200 V/V</text>
<text x="112.2" y="132.1">maximum drops across the shunt as low as 10-mV</text>
<text x="112.2" y="136">full-scale. All versions are specified over the extended</text>
<text x="19" y="139.5">•</text>
<text x="24.3" y="139.5">Quiescent Current: 2.4 mA (Maximum)</text>
<text x="112.2" y="139.9">operating temperature range (–40°C to +125°C), and</text>
<text x="112.2" y="143.8">are offered in an 8-pin TSSOP</text>
<text x="169.5" y="143.8">and 8-pin</text>
<text x="188.2" y="143.8">SOIC</text>
<text x="112.2" y="147.6">packages.</text>
<text x="19" y="153.6">•</text>
<text x="24.3" y="153.6">Motor Controls</text>
<text x="138.5" y="155.4">Device Information</text>
<text x="19" y="158.6">•</text>
<text x="24.3" y="158.6">Solenoid and Valve Controls</text>
<text x="19" y="163.7">•</text>
<text x="24.3" y="163.7">Power Management</text>
<text x="19" y="168.7">•</text>
<text x="19" y="173.7">•</text>
<text x="24.3" y="168.7">Actuator Controls</text>
<text x="24.3" y="173.7">Pressure Regulators</text>
<text x="19" y="178.7">•</text>
<text x="24.3" y="178.7">Telecom Equipment</text>
<text x="45.2" y="182.6">Typical Application</text>
<text x="132.8" y="185.8">Enhanced PWM Rejection</text>
</g>
<g font-size="2.8">
<text x="115.7" y="160">PART NUMBER</text>
<text x="147" y="160">PACKAGE</text>
<text x="170.1" y="160">BODY SIZE (NOM)</text>
<text x="113.2" y="167">INA240</text>
<text x="141.2" y="164.7">TSSOP (8)</text>
<text x="169.1" y="164.7">3.00 mm × 4.40 mm</text>
<text x="141.2" y="169.3">SOIC (8)</text>
<text x="169.1" y="169.3">4.00 mm × 3.91 mm</text>
<text x="113.2" y="174.8">(1) For all available packages, see the orderable addendum at</text>
<text x="118.5" y="178">the end of the data sheet.</text>
<text x="27.9" y="268.6">An IMPORTANT NOTICE at the end of this data sheet addresses availability, warranty, changes, use in safety-critical applications,</text>
<text x="27.9" y="271.8">intellectual property matters and other important disclaimers. PRODUCTION DATA.</text>
</g>
<g font-size="2.7">
<text x="82.1" y="7.7">Order</text>
<text x="82.1" y="10.7">Now</text>
</g>
<g font-size="2.6">
<text x="61.5" y="7.6">Product</text>
<text x="61.5" y="10.6">Folder</text>
<text x="99.6" y="7.8">Technical</text>
<text x="99.6" y="10.8">Documents</text>
<text x="125.3" y="7.6">Tools &amp;</text>
<text x="125.3" y="10.6">Software</text>
<text x="147.5" y="7.2">Support &amp;</text>
<text x="147.5" y="10.2">Community</text>
</g>
<g font-size="2.5">
<text x="136.4" y="26.3">SBOS662B –JULY 2016–REVISED FEBRUARY 2018</text>
<text x="170.3" y="154">(1)</text>
</g>
<g font-size="2.2">
<text x="185.9" y="190.7">3.5</text>
<text x="185.9" y="195">3</text>
<text x="185.9" y="203.6">2</text>
<text x="185.9" y="199.3">2.5</text>
<text x="119.4" y="207.9">150</text>
<text x="185.9" y="207.9">1.5</text>
<text x="119.4" y="212.2">120</text>
<text x="163.3" y="211">Common-Mode Step</text>
<text x="163.3" y="213.5">INA240 OUT</text>
<text x="185.9" y="212.2">1</text>
<text x="120.6" y="220.8">60</text>
<text x="120.6" y="216.5">90</text>
<text x="185.9" y="216.5">0.5</text>
<text x="120.6" y="225.1">30</text>
<text x="117.3" y="232.4" transform="rotate(-90 117.3 232.4)">Common-Mode StepDDDDDDDDDDDDD</text>
<text x="119.9" y="233.7">-30</text>
<text x="121.9" y="229.4">0</text>
<text x="147.1" y="236.4">Time (2 µs/div)</text>
</g>
<text font-size="2.2" fill="#fff" x="193.4" y="229.5" transform="rotate(-90 193.4 229.5)">DDDDDDDDDDDDDINA240 Output</text>
<text font-size="1.7" fill="#999" x="184.4" y="239.9">D004</text>
<g font-size="1.6">
<text x="80" y="197.5">Supply</text>
<text x="77.1" y="199.4">(2.7 V to 5.5 V)</text>
<text x="67.9" y="215.1">IN±</text>
<text x="84.1" y="220.4">+</text>
<text x="92.9" y="220.2">OUT</text>
<text x="67.9" y="222.3">IN+</text>
<text x="92.5" y="223.6">REF2</text>
<text x="92.5" y="230.8">REF1</text>
</g>
</svg>
